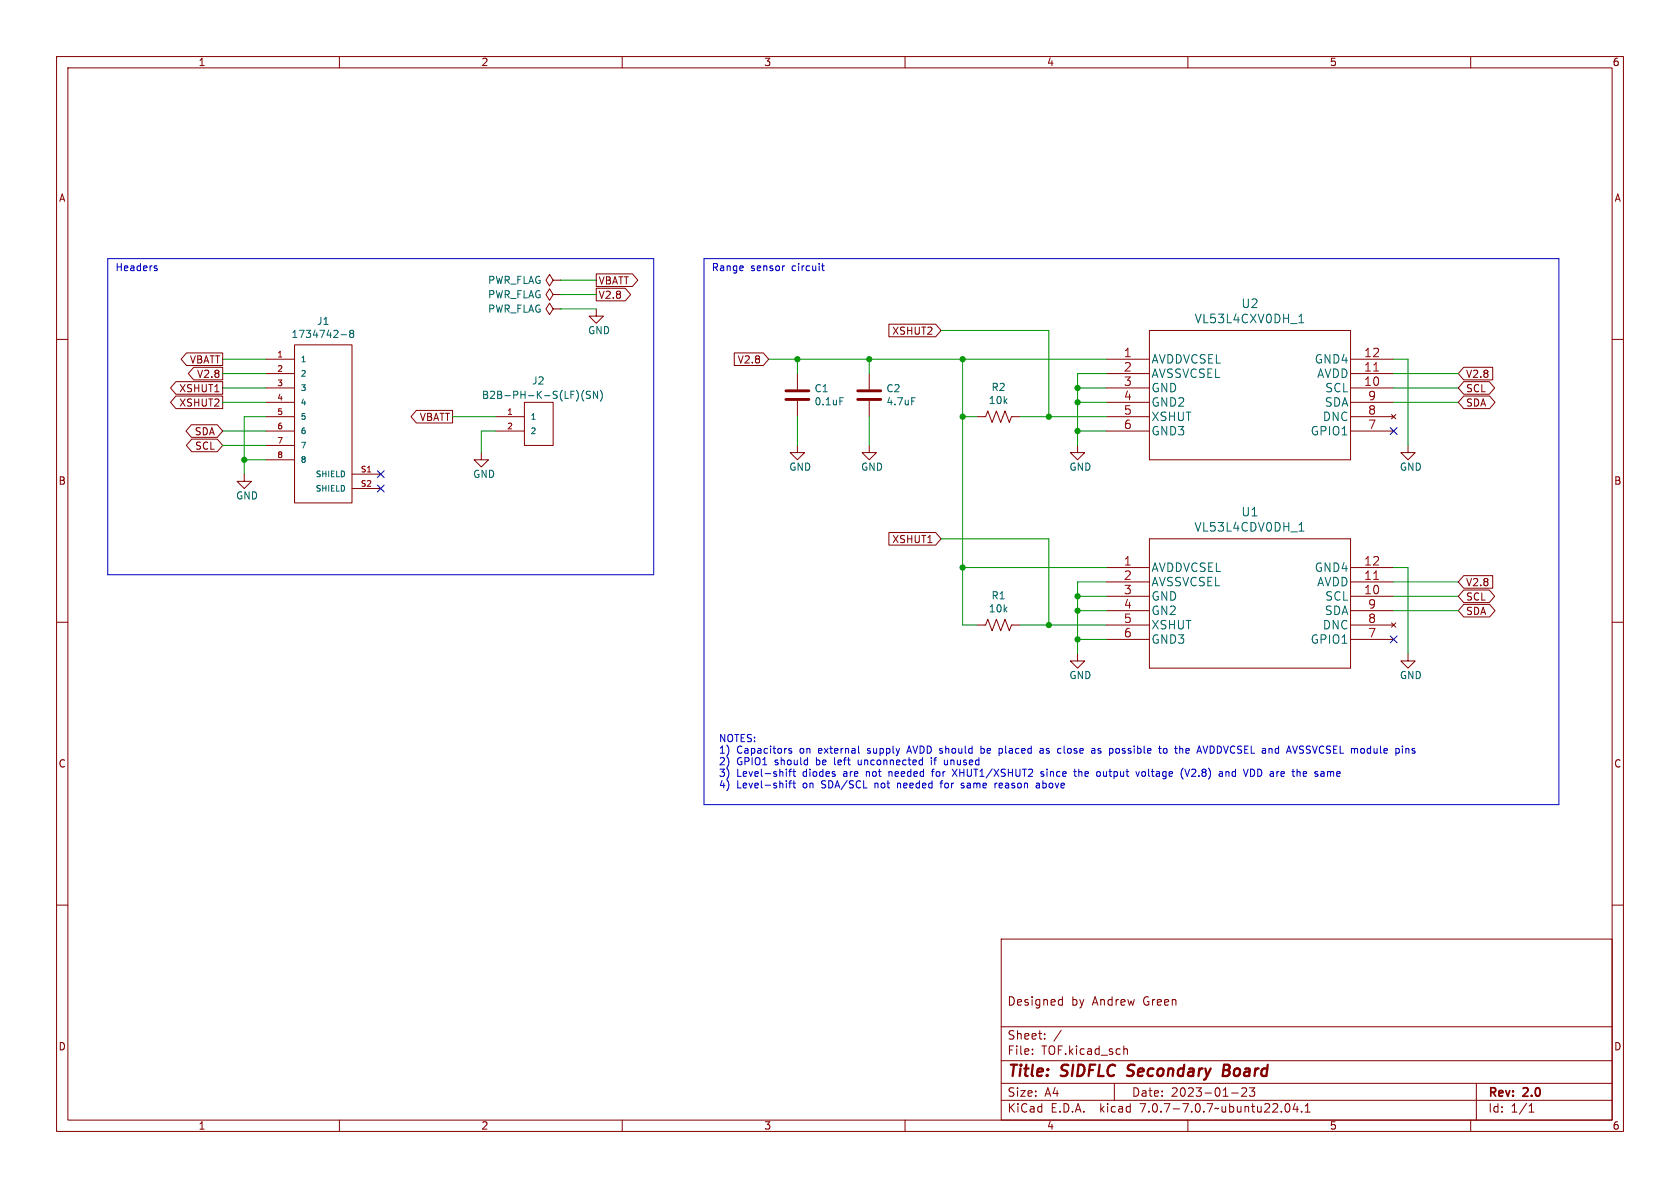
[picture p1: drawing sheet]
<svg xmlns="http://www.w3.org/2000/svg" width="297mm" height="210mm" viewBox="0 0 297 210" stroke-linecap="round" stroke-linejoin="round" font-family="sans-serif">
<g fill="none" stroke="#840000" stroke-width=".18">
<path d="M10 10h277v190h-277zM12 12h273v186h-273zM60 10v2M110 10v2M160 10v2M210 10v2M260 10v2M10 60h2M97.8 54.6l-.6-1-.7 1 .7 1 .6-1h1.3M97.8 49.5l-.6-1-.7 1 .7 1 .6-1h1.3M97.8 52.1l-.6-1-.7 1 .7 1 .6-1h1.3M99.1 54.6h.1"/>
<path d="M99.1 49.5h.1M99.1 52.1h.1M105.4 54.6v1.3h1.3l-1.3 1.3-1.3-1.3h1.3M105.4 48.4h6.4l1 1.1-1 1.1h-6.4zM105.4 51h5.1l1 1.1-1 1.1h-5.1zM157.1 57.3h8.3l1 1.1-1 1.1h-8.3zM203.2 58.4h35.6v22.9h-35.6zM285 60h2M31.1 70h8.3v2.2h-8.3l-1-1.1zM31.1 67.5h8.3v2.2h-8.3l-1-1.1zM33 62.4h6.4v2.2h-6.4l-1-1.1zM33.8 75.1h4.6l1 1.1-1 1.1h-4.6l-.9-1.1z"/>
<path d="M33.9 77.6h4.5l1 1.1-1 1.2h-4.5l-1-1.2zM34.2 64.9h5.2v2.3h-5.2l-.9-1.2zM47 63.5h5.1M47 66h5.1M47 68.6h5.1M47 71.1h5.1M47 73.7h5.1M47 76.2h5.1M47 78.7h5.1M52.1 61h10.1v27.9h-10.1zM73.6 72.5h6.4v2.3h-6.4l-.9-1.1zM87.6 73.7h5.1"/>
<path d="M87.6 76.2h5.1M92.7 71.1h5.1v7.6h-5.1zM129.8 62.4h5.1l1 1.1-1 1.1h-5.1zM141 78.7v1.3h1.2l-1.2 1.3-1.3-1.3h1.3M141 66v2.8M141 70.9v2.8M153.7 78.7v1.3h1.2l-1.2 1.3-1.3-1.3h1.3M153.7 66v2.8M153.7 70.9v2.8M172.7 73.7h1.5l.4-1.1 .8 2.1 .7-2.1 .8 2.1 .8-2.1 .7 2.1 .4-1h1.5M190.5 78.7v1.3h1.3l-1.3 1.3-1.3-1.3h1.3M195.6 63.5h7.6"/>
<path d="M195.6 66h7.6M195.6 68.6h7.6M195.6 71.1h7.6M195.6 73.7h7.6M195.6 76.2h7.6M238.8 63.5h7.6M238.8 66h7.6M238.8 68.6h7.6M238.8 71.1h7.6M238.8 73.7h7.6M238.8 76.2h7.6M246 73.3l.8 .7"/>
<path d="M246.8 73.3l-.8 .7M248.9 78.7v1.3h1.3l-1.3 1.3-1.3-1.3h1.3M258.8 64.9h5.1v2.3h-5.1l-1-1.2zM258.8 67.5h4.5l.9 1.1-.9 1.1h-4.5l-1-1.1zM258.8 70h4.5l1 1.1-1 1.1h-4.5l-1-1.1zM43.2 83.8v1.3h1.2l-1.2 1.3-1.3-1.3h1.3M47 81.3h5.1M62.2 83.8h5.1M62.2 86.4h5.1M85.1 80v1.3h1.3l-1.3 1.3-1.3-1.3h1.3M157.1 94.1h8.3l1 1.2-1 1.1h-8.3zM203.2 95.3h35.6v22.8h-35.6z"/>
<path d="M10 110h2M172.7 110.5h1.5l.4-1 .8 2 .7-2 .8 2 .8-2 .7 2 .4-1h1.5M190.5 115.6v1.2h1.3l-1.3 1.3-1.3-1.3h1.3M195.6 100.3h7.6M195.6 105.4h7.6M195.6 102.9h7.6M195.6 108h7.6M195.6 110.5h7.6M195.6 113h7.6M238.8 100.3h7.6M238.8 105.4h7.6M238.8 102.9h7.6"/>
<path d="M238.8 108h7.6M238.8 110.5h7.6M238.8 113h7.6M246 110.1l.8 .8M246.8 110.1l-.8 .8M248.9 115.6v1.2h1.3l-1.3 1.3-1.3-1.3h1.3M258.8 104.3h4.5l.9 1.1-.9 1.1h-4.5l-1-1.1zM258.8 106.8h4.5l1 1.2-1 1.1h-4.5l-1-1.1zM258.8 101.8h5.1v2.2h-5.1l-1-1.1zM285 110h2M10 160h2M285 160h2"/>
<path d="M177 166h108v32h-108zM187.4 176.7l.4 .1M187.8 176.2v1.5M187.8 177.6l-.4 .1M60 198v2M110 198v2M160 198v2M177 194.5h108M177 191.5h108M177 187.5h108M177 181.5h108M182.5 186.3v.1"/>
<path d="M182.5 185.5v.1M184.7 183.6v.1M184.7 182.8v.1M187.6 182.1l-1.3 2M197 191.5v3M198.7 185.5l.2-.1 .3 .1 .1 .9M210 198v2M217.7 193.2h1.2M219.5 192.4l.6-.1 .2 .1 .1 .3-.9 1.1h.9M220.9 192.3h.9l-.5 .6 .4 .1v.7l-.2 .1h-.4l-.2-.1M227.3 195.2l.2-.1a.81 .81 0 0 1 .6 .6 .81 .81 0 0 1-.3 .8l-.1 .1a.81 .81 0 0 1-.4-1.4zM229 195l-.4 1.1h.9"/>
<path d="M229.3 195.6v1M230.1 196.5v.1M230.7 196.6h.9M230.7 195.5l.5-.4v1.5M260 198v2M261 191.5v6.5M270.3 196.6h.9M270.3 195.5l.4-.4v1.5"/>
</g>
<path d="M199.2 190.1l.3 .1M199.5 188.4l-.1 .4 .1 .2M216.3 189.2h.7M217 189.2l.2 .1M217.1 188.2h-.7l-.2 2 .9-.1M217.2 189.1l-.2 .1" fill="none" stroke="#840000" stroke-width=".4"/>
<g fill="none" stroke="#006464" stroke-width=".18">
<path d="M60.3 59.2h1M62 58.9l-.2-.2 .2-.3h.3l.2 .2-.2 .3M62 58.9l-.2 .3 .1 .3 .1 .2 .4-.1 .1-.2v-.2l-.2-.3M62 58.9h.3M229.6 57.1h.9M229.6 56l.5-.5v1.6M103.2 69a1.46 1.46 0 0 0 0 1.9M104.4 69.2h-.5l-.2 .1v.3l.6 .3 .1 .3-.3 .2h-.5M105.6 69.2v1.2l-.7-1.2v1.2M106.1 69a1.46 1.46 0 0 1 0 1.9M148.5 70.3h.6M161.2 70.3h.6"/>
<path d="M229.7 93.9h.8M229.8 92.7l.3-.3v1.5"/>
</g>
<path d="M242.9 65.6h.8M242.9 102.4h.8" fill="none" stroke="#a90000" stroke-width=".18"/>
<path d="M138.9 70.6h4.1M138.9 69.1h4.1M151.6 70.6h4.1M151.6 69.1h4.1" fill="none" stroke="#840000" stroke-width=".51"/>
<g fill="none" stroke="#0000c2" stroke-width=".18">
<path d="M19 45.7h96.6v55.9h-96.6zM27.4 47.4l.3 .1 .1 .2-.2 .1h-.2M27.4 47l.3 .1M124.5 45.7h151.1v96.5h-151.1zM138.6 47h.1M145.2 47h.5M145.4 46.6v1.1l.3 .1M139 136v.1M139 136.4v.8M139 138v.1M139 138.4v.9M139.4 136.4h.5"/>
<path d="M139.4 138.4h.5M139.8 136l-.2 .2v1M139.9 132.4l-.3-.1-.2 .2 .1 .2 .4 .1v.3h-.5M139.9 138l-.3 .2v1.1M140.2 136.4h.4M140.2 138.4h.4M140.3 136v1.1l.3 .1M140.3 138v1.1l.3 .2M151.7 134.4v.6l.2 .2M151.8 131.9v1.1l.2 .2M157.2 136.4v.8M157.3 136.4l-.1 .1"/>
<path d="M158.7 138.4v.9M158.8 138.4l-.1 .2M160.4 132.8h.6M160.7 131.9l-.4 1.3M163 134.4h.1M163.1 133.9v1.3M163.1 135.1l-.1 .1M164.7 133.9v.1M164.7 134.4v.8M164.7 136.4h.4M165 136l-.2 .2v1M166.2 138.4h.5"/>
<path d="M166.5 138l-.2 .2v1.1M167 134.4v.7l.3 .1 .2-.1M168.3 136l.9 1.2M169.2 136l-.9 1.2M170.4 138.5l-.3-.1-.2 .3 .6 .3M170.5 139.1l-.2 .2-.4-.1M173.4 132.4l.4-.1 .2 .1M173.4 131.9v1.3M174 133l-.2 .2-.4-.1M175.9 138.4v.9M176.3 138.4l-.4 .3M176.7 138.5v.7"/>
<path d="M176.8 132.3h.2l.2 .2v.5l-.4 .2M177.2 138.7l-.6 .2M183.2 138.5h.5l.1 .8M183.8 138.7l-.5 .1-.1 .2 .1 .3 .5-.1M183.9 132.4h.5v.8M184.4 132.6l-.4 .1-.2 .1 .2 .4 .4-.1M184.5 136.5l-.3-.1-.2 .2 .1 .2 .4 .1v.3h-.5M189.8 136.4h.5M190 136v1.1l.3 .1M190.7 136v1.2M190.9 136.4l-.2 .1M193.1 132.3l.4 .1 .1 .8"/>
<path d="M193.6 133.1l-.5 .1M193.6 132.6l-.5 .1M194.1 133.1l.4 .1M194.4 136.5l.1 .1-.1 .6M194.5 132.3l-.4 .2 .1 .2h.3M197.3 132.9l.2 .3 .3-.1M197.8 132.4l-.3-.1-.2 .2M200.8 136.4l.3 .8 .3-.8M202.3 136.4l-.3 .1-.2 .1 .1 .5 .4 .1M204.8 132.3h.5M205.2 133.2h.1M205.7 132.4l.2-.1 .4 .1v.5l-.1 .2-.3 .1-.2-.2z"/>
<path d="M209 137.5l.2 .2M209.2 135.8l-.2 .2M209.5 136l.4 1.2 .4-1.2M209.7 132.4v.7M210.3 132.6l-.7 .1M213.5 131.9l-.4 1.3M216.7 136.5l.4-.1 .2 .2M216.7 136.4v.8M221.1 136a.64 .64 0 0 1 .7 .6 .64 .64 0 0 1-.7 .6M229.7 133.1l.5 .1M230.3 131.9h-.3l-.3 .2 .1 .3 .4 .1M230.9 136.5l-.3-.1-.2 .2 .1 .6h.4"/>
<path d="M231 136.7l-.6 .1M234.7 136.4v.8M235 136.4l-.3 .1M248.5 132.4l.2-.1 .3 .1 .1 .8M248.5 132.3v.9M249.6 133.1l.1 .1M249.8 132.3l-.2 .2 .2 .2"/>
</g>
<g fill="none" stroke="#009600" stroke-width=".18">
<path d="M99.1 54.6h6.3M99.1 52.1h6.3M99.1 49.5h6.3M166.4 58.4h19v15.3M39.4 63.5h7.6M39.4 66h7.6M39.4 68.6h7.6M39.4 71.1h7.6M39.4 78.7h7.6M39.4 76.2h7.6M47 73.7h-3.8v10.1M80 73.7h7.6"/>
<path d="M87.6 76.2h-2.5v3.8M135.9 63.5h59.7M141 63.5v2.5M141 73.7v5M153.7 63.5v2.5M153.7 73.7v5M170.2 73.7h2.5M170.2 63.5v47h2.5M180.3 73.7h15.3M190.5 68.6h5.1M190.5 71.1h5.1M190.5 76.2h5.1"/>
<path d="M195.6 66h-5.1v12.7M246.4 63.5h2.5v15.2M246.4 66h11.4M246.4 68.6h11.4M246.4 71.1h11.4M43.2 81.3h3.8M166.4 95.3h19v15.2M170.2 100.3h25.4M180.3 110.5h15.3M190.5 105.4h5.1M190.5 108h5.1M190.5 113h5.1"/>
<path d="M195.6 102.9h-5.1v12.7M246.4 102.9h11.4M246.4 100.3h2.5v15.3M246.4 105.4h11.4M246.4 108h11.4"/>
</g>
<path d="M245.8 75.6l1.2 1.2M247 75.6l-1.2 1.2M66.7 83.2l1.2 1.2M66.7 85.8l1.2 1.2M67.9 83.2l-1.2 1.2M67.9 85.8l-1.2 1.2M245.8 112.4l1.2 1.2M247 112.4l-1.2 1.2" fill="none" stroke="#000084" stroke-width=".18"/>
<g fill="#009600" stroke="#009600" stroke-width=".18">
<circle cx="190.5" cy="113" r=".46"/>
<circle cx="170.2" cy="100.3" r=".46"/>
<circle cx="170.2" cy="73.7" r=".46"/>
<circle cx="170.2" cy="63.5" r=".46"/>
<circle cx="141" cy="63.5" r=".46"/>
<circle cx="153.7" cy="63.5" r=".46"/>
<circle cx="43.2" cy="81.3" r=".46"/>
<circle cx="185.4" cy="73.7" r=".46"/>
<circle cx="190.5" cy="71.1" r=".46"/>
<circle cx="190.5" cy="76.2" r=".46"/>
<circle cx="190.5" cy="68.6" r=".46"/>
<circle cx="185.4" cy="110.5" r=".46"/>
<circle cx="190.5" cy="105.4" r=".46"/>
<circle cx="190.5" cy="108" r=".46"/>
</g>
<g font-size="2.8" fill="#840000">
<text x="178" y="190.9">Title:</text>
<text x="187.7" y="190.9">SIDFLC</text>
<text x="200.2" y="190.9">Secondary</text>
<text x="217.8" y="190.9">Board</text>
</g>
<g font-size="2.1" fill="#006464">
<text x="211.1" y="57.4">VL53L4CXV0DH_1</text>
<text x="219.4" y="54.7">U2</text>
<text x="203.5" y="64.5">AVDDVCSEL</text>
<text x="232.4" y="64.5">GND4</text>
<text x="203.5" y="67">AVSSVCSEL</text>
<text x="203.5" y="69.6">GND</text>
<text x="232.8" y="67">AVDD</text>
<text x="234.2" y="69.6">SCL</text>
<text x="203.5" y="72.1">GND2</text>
<text x="203.5" y="74.6">XSHUT</text>
<text x="203.5" y="77.2">GND3</text>
<text x="231.6" y="77.2">GPIO1</text>
<text x="233.8" y="74.6">DNC</text>
<text x="234.1" y="72.1">SDA</text>
<text x="211.1" y="94.2">VL53L4CDV0DH_1</text>
<text x="219.4" y="91.5">U1</text>
<text x="203.5" y="101.3">AVDDVCSEL</text>
<text x="232.4" y="101.3">GND4</text>
<text x="203.5" y="103.8">AVSSVCSEL</text>
<text x="203.5" y="106.4">GND</text>
<text x="232.8" y="103.8">AVDD</text>
<text x="234.2" y="106.4">SCL</text>
<text x="203.5" y="108.9">GN2</text>
<text x="203.5" y="111.5">XSHUT</text>
<text x="233.8" y="111.5">DNC</text>
<text x="234.1" y="108.9">SDA</text>
<text x="203.5" y="114">GND3</text>
<text x="231.6" y="114">GPIO1</text>
</g>
<g font-size="2.1" fill="#a90000">
<text x="198.6" y="63.2">1</text>
<text x="198.6" y="65.8">2</text>
<text x="241.1" y="65.8">11</text>
<text x="241.1" y="63.2">12</text>
<text x="198.6" y="68.3">3</text>
<text x="198.6" y="70.9">4</text>
<text x="241.1" y="68.3">10</text>
<text x="241.8" y="70.9">9</text>
<text x="198.6" y="73.4">5</text>
<text x="198.6" y="75.9">6</text>
<text x="241.8" y="75.9">7</text>
<text x="241.8" y="73.4">8</text>
<text x="198.6" y="100.1">1</text>
<text x="241.1" y="100.1">12</text>
<text x="198.6" y="102.6">2</text>
<text x="198.6" y="105.2">3</text>
<text x="198.6" y="107.7">4</text>
<text x="241.1" y="105.2">10</text>
<text x="241.1" y="102.6">11</text>
<text x="241.8" y="107.7">9</text>
<text x="198.6" y="110.2">5</text>
<text x="198.6" y="112.8">6</text>
<text x="241.8" y="112.8">7</text>
<text x="241.8" y="110.2">8</text>
</g>
<g font-size="2.1" fill="#840000">
<text x="178" y="178">Designed</text>
<text x="189.4" y="178">by</text>
<text x="193.2" y="178">Andrew</text>
<text x="202.3" y="178">Green</text>
<text x="178" y="184">Sheet:</text>
<text x="178" y="186.7">File:</text>
<text x="184.1" y="186.7">TOF.kicad_sch</text>
<text x="178" y="196.9">KiCad</text>
<text x="178" y="194.1">Size:</text>
<text x="184.7" y="194.1">A4</text>
<text x="185.7" y="196.9">E.D.A.</text>
<text x="194.6" y="196.9">kicad</text>
<text x="200" y="194.1">Date:</text>
<text x="201.8" y="196.9">7.0.7-7.0.7~ubuntu22.04.1</text>
<text x="207" y="194.1">2023-01-23</text>
<text x="263" y="194.3">Rev:</text>
<text x="263" y="196.9">Id:</text>
<text x="267.1" y="196.9">1/1</text>
<text x="269.4" y="194.3">2.0</text>
</g>
<g font-size="1.8" fill="#840000">
<text x="35" y="11.9">1</text>
<text x="85" y="11.9">2</text>
<text x="135" y="11.9">3</text>
<text x="185" y="11.9">4</text>
<text x="235" y="11.9">5</text>
<text x="285" y="11.9">6</text>
<text x="10.3" y="35.9">A</text>
<text x="285.3" y="35.9">A</text>
<text x="105.7" y="50.5">VBATT</text>
<text x="105.7" y="53">V2.8</text>
<text x="157.6" y="59.4">XSHUT2</text>
<text x="33.5" y="64.5">VBATT</text>
<text x="130.3" y="64.5">V2.8</text>
<text x="31.6" y="69.5">XSHUT1</text>
<text x="34.7" y="67">V2.8</text>
<text x="259.1" y="67">V2.8</text>
<text x="259.1" y="69.5">SCL</text>
<text x="31.6" y="72.1">XSHUT2</text>
<text x="34.3" y="77.2">SDA</text>
<text x="74.1" y="74.6">VBATT</text>
<text x="259.1" y="72.1">SDA</text>
<text x="34.4" y="79.7">SCL</text>
<text x="10.3" y="85.9">B</text>
<text x="285.3" y="85.9">B</text>
<text x="157.6" y="96.2">XSHUT1</text>
<text x="259.1" y="106.4">SCL</text>
<text x="259.1" y="103.8">V2.8</text>
<text x="259.1" y="108.9">SDA</text>
<text x="10.3" y="135.9">C</text>
<text x="285.3" y="135.9">C</text>
<text x="10.3" y="185.9">D</text>
<text x="285.3" y="185.9">D</text>
<text x="35" y="199.9">1</text>
<text x="85" y="199.9">2</text>
<text x="135" y="199.9">3</text>
<text x="185" y="199.9">4</text>
<text x="235" y="199.9">5</text>
<text x="285" y="199.9">6</text>
</g>
<g font-size="1.8" fill="#0000c2">
<text x="20.3" y="48">Headers</text>
<text x="125.7" y="48">Range</text>
<text x="132.7" y="48">sensor</text>
<text x="140.1" y="48">circuit</text>
<text x="127" y="131.3">NOTES:</text>
<text x="127" y="133.3">1)</text>
<text x="127" y="135.4">2)</text>
<text x="127" y="137.4">3)</text>
<text x="130.2" y="133.3">Capacitors</text>
<text x="130.2" y="135.4">GPIO1</text>
<text x="130.2" y="137.4">Level-shift</text>
<text x="137.1" y="135.4">should</text>
<text x="141.5" y="133.3">on</text>
<text x="142" y="137.4">diodes</text>
<text x="144.5" y="135.4">be</text>
<text x="145" y="133.3">external</text>
<text x="148" y="135.4">left</text>
<text x="149.4" y="137.4">are</text>
<text x="152.3" y="135.4">unconnected</text>
<text x="153.6" y="137.4">not</text>
<text x="153.8" y="133.3">supply</text>
<text x="157.8" y="137.4">needed</text>
<text x="161.1" y="133.3">AVDD should</text>
<text x="165.5" y="135.4">if</text>
<text x="165.7" y="137.4">for</text>
<text x="168" y="135.4">unused</text>
<text x="169.5" y="137.4">XHUT1/XSHUT2</text>
<text x="174.4" y="133.3">be</text>
<text x="177.9" y="133.3">placed</text>
<text x="185.3" y="137.4">since</text>
<text x="185.3" y="133.3">as</text>
<text x="188.7" y="133.3">close</text>
<text x="191.4" y="137.4">the</text>
<text x="194.9" y="133.3">as</text>
<text x="195.6" y="137.4">output</text>
<text x="198.2" y="133.3">possible</text>
<text x="202.8" y="137.4">voltage</text>
<text x="207.2" y="133.3">to</text>
<text x="210.3" y="133.3">the</text>
<text x="210.8" y="137.4">(V2.8)</text>
<text x="214.4" y="133.3">AVDDVCSEL and</text>
<text x="217.8" y="137.4">and</text>
<text x="222.4" y="137.4">VDD are</text>
<text x="230.7" y="133.3">AVSSVCSEL module</text>
<text x="231.4" y="137.4">the</text>
<text x="235.6" y="137.4">same</text>
<text x="250.2" y="133.3">pins</text>
<text x="127" y="139.5">4)</text>
<text x="130.2" y="139.5">Level-shift</text>
<text x="142" y="139.5">on</text>
<text x="145.5" y="139.5">SDA/SCL</text>
<text x="155.1" y="139.5">not</text>
<text x="159.3" y="139.5">needed</text>
<text x="167.2" y="139.5">for</text>
<text x="171" y="139.5">same</text>
<text x="177.1" y="139.5">reason</text>
<text x="184.6" y="139.5">above</text>
</g>
<g font-size="1.8" fill="#006464">
<text x="86.2" y="50.4">PWR_FLAG</text>
<text x="86.2" y="52.9">PWR_FLAG</text>
<text x="51.4" y="59.9">1734742-8</text>
<text x="56" y="57.6">J1</text>
<text x="86.2" y="55.5">PWR_FLAG</text>
<text x="103.9" y="59.3">GND</text>
<text x="85.1" y="70.7">B2B-PH-K-S(LF)(SN)</text>
<text x="94" y="68.2">J2</text>
<text x="143.9" y="69.5">C1</text>
<text x="143.9" y="71.9">0.1uF</text>
<text x="156.6" y="69.5">C2</text>
<text x="156.6" y="71.9">4.7uF</text>
<text x="174.7" y="71.6">10k</text>
<text x="175.2" y="69.3">R2</text>
<text x="139.4" y="83.4">GND</text>
<text x="152.1" y="83.4">GND</text>
<text x="189" y="83.4">GND</text>
<text x="247.4" y="83.4">GND</text>
<text x="41.6" y="88.5">GND</text>
<text x="83.5" y="84.7">GND</text>
<text x="175.2" y="106.1">R1</text>
<text x="174.7" y="108.5">10k</text>
<text x="189" y="120.2">GND</text>
<text x="247.4" y="120.2">GND</text>
</g>
<g font-size="1.4" fill="#a90000">
<text x="48.9" y="63.2">1</text>
<text x="48.9" y="65.8">2</text>
<text x="48.9" y="68.3">3</text>
<text x="48.9" y="70.9">4</text>
<text x="48.9" y="73.4">5</text>
<text x="48.9" y="75.9">6</text>
<text x="89.6" y="73.4">1</text>
<text x="89.6" y="75.9">2</text>
<text x="48.9" y="78.5">7</text>
<text x="48.9" y="81">8</text>
<text x="63.7" y="83.6">S1</text>
<text x="63.7" y="86.1">S2</text>
</g>
<g font-size="1.4" fill="#006464">
<text x="53.1" y="64.2">1</text>
<text x="53.1" y="66.8">2</text>
<text x="53.1" y="69.3">3</text>
<text x="53.1" y="71.9">4</text>
<text x="53.1" y="74.4">5</text>
<text x="53.1" y="76.9">6</text>
<text x="93.7" y="74.4">1</text>
<text x="93.7" y="76.9">2</text>
<text x="53.1" y="79.5">7</text>
<text x="53.1" y="82">8</text>
<text x="55.7" y="84.6">SHIELD</text>
<text x="55.7" y="87.1">SHIELD</text>
</g>
</svg>
